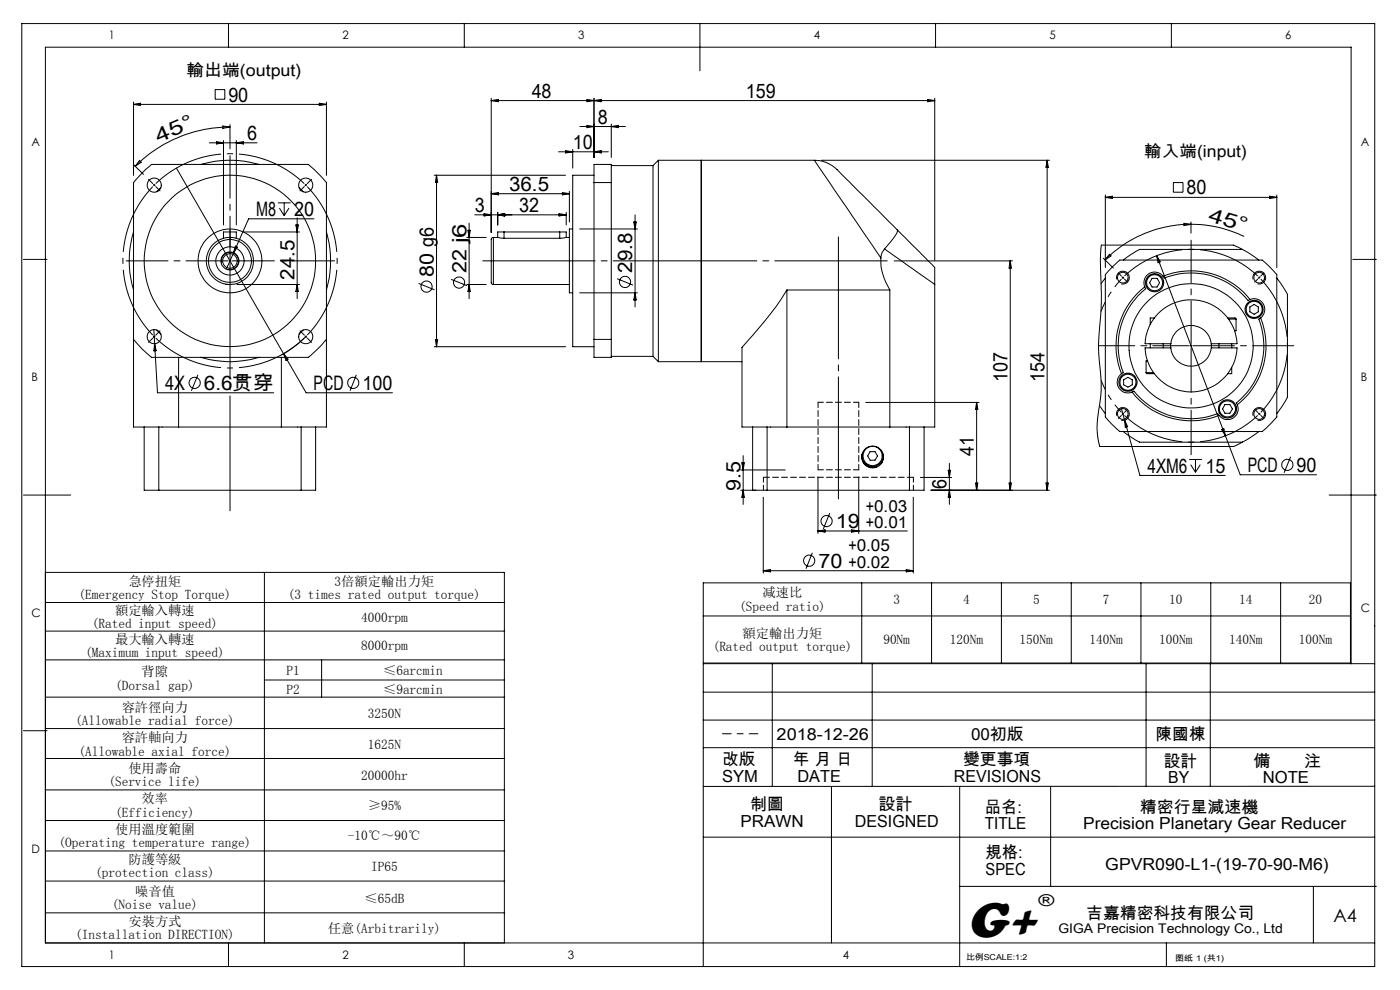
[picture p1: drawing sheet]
<svg xmlns="http://www.w3.org/2000/svg" width="297mm" height="210mm" viewBox="0 0 297 210" stroke-linecap="round" stroke-linejoin="round" font-family="sans-serif">
<g fill="none" stroke="#000" stroke-width=".21">
<path d="M4.6 5h287v200h-287zM45.6 19h2.1v2.1h-2.1zM48.5 5v5M98.5 5v5M148.5 5v10M198.5 5v5M248.5 5v5M28.3 34.9l2.1 2.1M28.3 21.7v15.5M28.3 22.1h41M28.3 22.1l1.5-.2v.5zM29.6 34l.4 .4-1.3 .9z"/>
<path d="M34.1 39.8l-.8 .9M37.4 35.7l27.5 47.6h18.4M42.6 34.9a21.8 21.8 0 0 1 12.4 0M44.4 30.3h10.1M45.9 30l1.5 .3-1.5 .2zM47.3 26.7l1.5 .2-1.5 .3zM47.4 29.8v17.9M48.8 26.9a28.4 28.4 0 0 0-20.1 8.4M48.8 26.4v5.2M50.1 29.8v17.9M50.1 30.3l1.5-.3v.5zM63.5 39.8l.8 .9"/>
<path d="M67.7 21.9l1.6 .2-1.6 .3zM69.3 21.7v15.5M92.1 37.2h27.9M92.6 37.2v36.3M92.6 37.2l.3 1.5h-.5zM104.2 20.8v28.5M104.2 21.3h94.1M104.2 21.3l1.5-.2v.5zM118.5 32.2h10.5M120 32l1.5 .2-1.5 .2zM121.5 31.7v4M123 26.8h9.7"/>
<path d="M124.5 21.1l1.5 .2-1.5 .3zM124.5 26.6l1.5 .2-1.5 .3zM126 38.7v-3.8h3.7v3.8M126 37.2h-4.5v36.3h4.5M126 38.7h3.7M126 38.7v33.3M126 20.8v12.6M126 32.2l1.5-.2v.4zM126 21.3l1.5-.2v.5zM129.7 38.7v33.3M129.7 35.1h8.8M129.7 26.3v7.1"/>
<path d="M129.7 26.8l1.5-.2v.5zM138.5 35.1v40.5M139.7 34v42.7M139.7 34h33.1M139.7 34l-1.2 1.1M148.8 34v42.7zM172.8 34a8.3 8.3 0 0 1 6.1 3.3l11.5 11.5M172.8 34l14.1 20.7M174.2 34h48.4M196.8 21.1l1.5 .2-1.5 .3zM198.3 20.8v34.4M222.1 34v70"/>
<path d="M222.1 34l.3 1.5h-.5zM248.9 38.7h2.1v2.1h-2.1zM5 55h5M28.3 49.2a21.2 21.2 0 0 0 0 12.3M47 55.8a1.82 1.82 0 0 1 1.6-2.3 1.82 1.82 0 0 1 2 2 1.82 1.82 0 0 1-2.3 1.6M47.4 50.5v-1.3h2.7v1.3M49.5 53.7l-1.5 3.3M49.9 52.2l.4 .2-.8 1.3zM51.6 49.2h11.9M58.9 43h2.8M59.3 44.1l1 1.6M60.3 43v2.7"/>
<path d="M61.3 44.1l-1 1.6M62.8 47.7h.5l-.3 1.5zM63 46.2v17.2M66.6 46.4h-13.9l-3.2 7.3M69.3 49.2a22 22 0 0 1 0 12.3M95.7 59.3l3.4 1.3M99 50.4h4.2M99.3 48.9h.5l-.3 1.5zM99.5 47.3v16.1M100.7 45.6h19.4M102.7 45.3l1.5 .3-1.5 .2zM104.2 41.1l1.5-.3v.5z"/>
<path d="M104.2 41.1h16.6M104.7 50.4l-.3 .1-.2 .2v9.3l.5 .4M104.7 50.4v10M104.7 50.4h.9M105.6 50.4l1.3 .1M105.6 45v2.7M105.6 45.6l1.5-.3v.5zM106.9 49.2h-1.3v1.2M106.9 49.2h11.8M106.9 50.5h11.8M106.9 49.2v1.3M118.6 45.3l1.5 .3-1.5 .2z"/>
<path d="M118.7 49.2h1.4v1.2M118.7 49.2v1.3M119.3 40.8l1.5 .3-1.5 .2zM120.1 50.4l-1.4 .1M120.1 50.4h.7M120.1 45v2.7M120.8 40.6v6.5M121.5 48.6h-.7v13.5h.7M123 48.6h12.2M130.9 59.1l3.4 1.4M134.4 47.1h.6l-.3 1.5zM134.7 45.6v19.5"/>
<path d="M186.9 54.7a11.3 11.3 0 0 0 1.9 6.8M187.6 52.8a2.97 2.97 0 0 0-.7 1.9M187.6 52.8l10.7 7.6M189.7 55.3h25.1M190.4 48.8a1.43 1.43 0 0 1-.5 1.2l-2.3 2.8M190.4 48.8l7.2 7.2a1.93 1.93 0 0 1 .7 2.1v2.3M214.3 55.3v48.7M214.3 55.3l.3 1.6h-.5zM234.1 54.8l2.1 2.1M234.5 59l-.9 1.2M234.5 41.4v15.4M234.5 41.9h36.4"/>
<path d="M234.5 41.9l1.5-.3v.5zM235.4 53.9l.3 .4-1.3 .8zM235.9 56.6l1.7-1.4h30.2l2 1.8 1.1 1.2v30.3l-2.3 2.3-.8 .7h-30.2l-1.7-1.4-1.4-1.6v-30.3zM236.9 59.3a1.37 1.37 0 0 1 1.2-1.8 1.37 1.37 0 0 1 1.5 1.5 1.37 1.37 0 0 1-1.8 1.2M238.1 58.7l.1 .2M238.2 58.9l-.1 .1M238.2 58.9l.2 .1M238.4 58.7l-.2 .2M244.4 59h1.1l.5 1-.5 .9h-1.1l-.5-.9zM245.4 54.2l14.6 38.3M245.4 54.2l.7 1.4-.4 .1zM246.7 58.6a2.26 2.26 0 0 0-2.9-.6 2.26 2.26 0 0 0-.9 2.8"/>
<path d="M246.7 58.6a15.9 15.9 0 0 1 18.5 4.9M246.7 58.6l.2 .3a15.8 15.8 0 0 1 18 4.8l.3-.2M251.2 47.4l1.5 .2-1.5 .3zM252.7 47.6a25.7 25.7 0 0 0-18.3 7.5M252.7 47.6a25.4 25.4 0 0 1 11.2 2.6M252.7 47.1v2.4M263.6 52.9l3.5 2.3M263.6 52.9h-21.8l-3.5 2.3M263.6 52.9l-1.9-.9h-28.1l-.2 2.6 .2 9.9-.6 8.3 .1 2.2 .5 5.9v2.1l-.9 7.3 .2 2.4 .4 2h28.4l1.9-.9M265.8 59.3a1.37 1.37 0 0 1 1.2-1.8 1.37 1.37 0 0 1 1.5 1.5 1.37 1.37 0 0 1-1.7 1.2M269.3 41.6l1.6 .3-1.6 .2zM270.9 59l2.2 3.4v21.9l-2.2 3.4"/>
<path d="M270.9 41.4v15.4M287 55h5M28.3 72l1.8 2 2 1.8h33.3l2-1.8 1.9-2M32.6 71.3l.3 .3M32.6 69.9l.8 13.4h24.7M32.8 72.9l.3 1.5h-.5zM32.9 71.3l-.3 .3M33.3 70l.8 .9M37.9 75.8v14.8M42 79.5l-1.4 3.4M42.6 75.8a21 21 0 0 0 12.4 0M47.8 60.4h1"/>
<path d="M50.3 60.4h13.2M59.7 75.8v14.8M60.1 75l1 1.2-.4 .3zM63 60.4l.3 1.4h-.5zM64.3 70l-.8 .9M65 71.3a24 24 0 0 1-5.3 4M75.6 79.5l-1.3 3.4M88.8 60.1l3.4 1.4M92.1 73.5h27.9M92.4 72h.5l-.3 1.5zM99 60.4h4.2M99.5 60.4l.3 1.4h-.5z"/>
<path d="M104.7 60.4h16.1M123 62.1h12.2M126 72v3.8h3.7v-3.8M126 72h3.7M129.7 75.6h8.8M134.7 62.1l.3 1.5h-.6zM138.5 75.6l1.2 1.1M139.7 76.7h17.7M166.9 61.5a86.2 86.2 0 0 1-9.5 12.2v16.9h2.3M166.9 61.5h21.9M166.9 61.5v29.1M188.8 61.5v29.1"/>
<path d="M198.3 60.4v30.2h-2.3M237.9 79.3a2.28 2.28 0 0 0-.6 2.9 2.28 2.28 0 0 0 2.9 1M242.9 60.8a15.9 15.9 0 0 0-5 18.5M242.9 60.8l.2 .4a15.5 15.5 0 0 0-4.8 17.8l-.4 .3M243.1 79l.2 .3h1.6M243.1 79h1.6M243.4 76.5h-.3v2.5M244 72.9v.9M244.9 67.4h-.9v1.4M246.8 72.9v.9M248.4 73.8a4.3 4.3 0 0 0 4.3 3.9 4.3 4.3 0 0 0 4.3-3.9M248.4 73.8h-5.5a9.8 9.8 0 0 0 9.8 9.3 9.8 9.8 0 0 0 9.7-9.3h-5.4"/>
<path d="M248.4 72.9h-5.5a9.8 9.8 0 0 1 9.8-9.3 9.8 9.8 0 0 1 9.7 9.3h-5.4M248.4 72.9a4.3 4.3 0 0 1 4.3-3.9 4.3 4.3 0 0 1 4.3 3.9M248.4 72.9v.9M257 72.9v.9M258.6 72.9v.9M260.5 67.4h1.5l.2 .3M260.6 67.7h1.6M261.3 77.9v1.4h-.8M261.3 72.9v.9M262.2 67.7v2.5h-.3M265.1 65.1l1-.5 .8 .5v1l-.8 .6-1-.6zM265.2 63.5a2.28 2.28 0 0 1 2.8 1 2.28 2.28 0 0 1-.6 2.9"/>
<path d="M267.4 67.4a15.9 15.9 0 0 1-4.9 18.5M267.4 67.4l-.3 .3a16 16 0 0 1-4.8 17.9l.2 .3M30.6 90.6h-2.3v-51.9l1.8-2 2-1.8h33.3l2.5 2.3 1.4 1.5v51.9h-2.3M30.6 90.6h3.1M30.6 90.6v13.4h3.1M33.7 90.6h4.2M33.7 90.6v13.4M37.9 90.6h21.8M59.7 90.6h4.2M63.9 90.6h3.1M63.9 90.6v13.4M67 90.6v13.4h-3.1"/>
<path d="M157.1 99.7h9.5M157.4 98.2h.5l-.2 1.5zM157.7 96.7v10.3M159.7 90.6h3M159.7 90.6v13.4h3M162.7 90.6h4.2M162.7 90.6v13.4M166.9 90.6h21.9M182.9 96.4a2.27 2.27 0 0 0 2.2 2.6 2.27 2.27 0 0 0 2.3-2.6M183 97.7a2.74 2.74 0 0 0 2.9 1.4M183.7 85.4h24M184.6 95.8h1l.6 .9-.6 .9h-1l-.5-.9z"/>
<path d="M187.1 97.9v.3M188.8 90.6h4.1M192.9 90.6h3.1M192.9 90.6v13.4M196 90.6v13.4h-3.1M201.2 99.8h.4l-.2 1.5zM201.4 98.3v8.7M207.2 85.4v18.6M207.2 85.4l.2 1.4h-.5zM233.3 86l1.2 1.7M236.9 88.2a1.37 1.37 0 0 1 1.2-1.8 1.37 1.37 0 0 1 1.5 1.5 1.37 1.37 0 0 1-1.8 1.2M237.8 86.5l.8 2.6"/>
<path d="M238.3 91.5l3.5 2.3h21.8M238.4 80.6l.9-.6 .9 .6v1l-.9 .5-.9-.5zM238.6 89.1l3.2 11.8h18.1M238.6 89.1l.6 1.4-.5 .2zM240.2 83.2a15.9 15.9 0 0 0 18.4 4.9M240.2 83.2l.4-.2a15.5 15.5 0 0 0 17.8 4.8l.2 .3M252.3 97.5h2.7M252.6 98.6l1 1.6M253.6 97.5v2.7M254.6 98.6l-1 1.6M259.2 91.1l.4-.1 .4 1.5zM259.9 85.8h1l.5 .9-.5 1h-1l-.5-1z"/>
<path d="M260 92.5l3.1 8.2h16.2M262.5 85.9a2.28 2.28 0 0 1-1 2.8 2.28 2.28 0 0 1-2.9-.6M265.8 88.2a1.37 1.37 0 0 1 1.2-1.8 1.37 1.37 0 0 1 1.5 1.5 1.37 1.37 0 0 1-1.7 1.2M267.1 91.5l-3.5 2.3M273.8 96.9l-1.4 3.4M5 105h10M33.7 104h30.2M157.1 104h3.3M157.7 104l.2 1.5h-.5zM161.9 105.5v16.1M162.7 104h30.2M172.3 117.3l-1.3 3.3"/>
<path d="M173.5 101.2v12M173.5 112.6h19M173.5 112.6l1.5-.2v.5zM176 108.8l-1.3 3.4M180.7 112.4l1.5 .2-1.5 .3zM182.2 101.2v12M193.7 105.5v16.1M195.3 101.3h6.6M197.5 104h25.1M201.4 104l.2 1.5h-.4zM206.9 102.5h.5l-.2 1.5zM214.1 102.5h.5l-.3 1.5z"/>
<path d="M221.9 102.5h.5l-.3 1.5zM282 105h10M9.6 121.4h97.4v78.6M9.6 127.8h97.4M9.6 133.9h97.4M9.6 140h97.4M56.1 121.4v78.6M68.2 140v7.9M149.2 123.6h137.3v17h-137.3zM149.2 130.7h137.3M161.9 121.1h31.8M161.9 121.1l1.5-.3v.5z"/>
<path d="M182.8 123.6v17M192.3 120.8l1.4 .3-1.4 .2zM197.6 123.6v17M212.4 123.6v17M227.3 123.6v17M242 123.6v17M256.9 123.6v17M271.7 123.6v17M5 155h5M9.6 147.9h97.4M9.6 154.5h97.4M56.1 144.2h50.9"/>
<path d="M149.2 152.7h142.4M149.2 146.8h142.4M149.2 158.6h142.4M163.8 140.8v26M185 140.8v26M243.1 140.8v26M256.8 140.8v26M286.6 140.8v-130.8h-277v190h282M291.6 140.8h-142.4v64.2M9.6 160.9h97.4M9.6 167.6h97.4M9.6 174.1h97.4"/>
<path d="M149.2 177.6h142.4M176.4 166.8v33.2M203.6 166.8v38.2M222.9 166.8v21.2M291.6 166.8h-142.4M9.6 180.5h97.4M9.6 186.9h97.4M9.6 193.6h97.4M203.6 188h88.4M278.6 188v12M48.5 200v5M98.5 200v5"/>
<path d="M247.4 200v5"/>
<circle cx="32.7" cy="39.3" r="1.5"/>
<circle cx="64.9" cy="39.3" r="1.5"/>
<circle cx="48.8" cy="55.3" r="5"/>
<circle cx="48.8" cy="55.3" r="18.2"/>
<circle cx="48.8" cy="55.4" r="6.8"/>
<circle cx="48.8" cy="55.4" r="3"/>
<circle cx="48.8" cy="55.4" r="4.6"/>
<circle cx="48.8" cy="55.4" r="1.9"/>
<circle cx="48.8" cy="55.4" r="1.55"/>
<circle cx="97.4" cy="59.9" r="1.18"/>
<circle cx="132.6" cy="59.8" r="1.19"/>
<circle cx="238.2" cy="58.9" r="1.13"/>
<circle cx="244.9" cy="60" r="1.7"/>
<circle cx="244.9" cy="60" r="1.93"/>
<circle cx="267.1" cy="58.9" r="1.13"/>
<circle cx="32.7" cy="71.4" r="1.49"/>
<circle cx="64.9" cy="71.4" r="1.49"/>
<circle cx="90.5" cy="60.8" r="1.18"/>
<circle cx="252.7" cy="73.4" r="13.2"/>
<circle cx="266" cy="65.6" r="1.92"/>
<circle cx="266.1" cy="65.6" r="1.71"/>
<circle cx="41.3" cy="81.2" r="1.18"/>
<circle cx="74.9" cy="81.2" r="1.19"/>
<circle cx="185.1" cy="96.7" r="2.05"/>
<circle cx="185.1" cy="97" r="2.31"/>
<circle cx="238.2" cy="87.8" r="1.14"/>
<circle cx="239.3" cy="81.1" r="1.71"/>
<circle cx="239.3" cy="81.1" r="1.93"/>
<circle cx="260.4" cy="86.7" r="1.93"/>
<circle cx="260.4" cy="86.7" r="1.71"/>
<circle cx="267.1" cy="87.8" r="1.14"/>
<circle cx="273.1" cy="98.6" r="1.18"/>
<circle cx="171.7" cy="118.9" r="1.19"/>
<circle cx="175.4" cy="110.5" r="1.18"/>
</g>
<path d="M32.7 39.3l-.1 .1M32.7 39.3l.2-.2M64.9 39.3l-.2-.2M64.9 39.3l.1 .1M267.1 58.9l-.1-.2M267.1 58.9l.2 .1M64.9 71.4l.1-.2M64.9 71.4l-.2 .2M238.2 87.8l.2 .2M238.2 87.8l-.1-.2M267.1 87.8l.2-.2M267.1 87.8l-.1 .2" fill="none" stroke="#000" stroke-width=".21" stroke-dasharray="30.5 1.3 1.3 1.3" stroke-linecap="butt"/>
<path d="M266.8 58.6a20.5 20.5 0 0 0-28.3 0M238.5 88.1a20.5 20.5 0 0 0 28.3 0M267.5 87.5a20.5 20.5 0 0 0 0-28.3" fill="none" stroke="#000" stroke-width=".21" stroke-dasharray="30.5 1.3 1.3 1.3" stroke-dashoffset="16.8" stroke-linecap="butt"/>
<path d="M237.9 59.2a20.2 20.2 0 0 0-4.3 6.9M233.6 80.7a20.2 20.2 0 0 0 4.3 6.8" fill="none" stroke="#000" stroke-width=".21" stroke-dasharray="30.5 1.3 1.3 1.3" stroke-dashoffset="28.3" stroke-linecap="butt"/>
<path d="M32.4 39.6a22.7 22.7 0 0 0 0 31.5M64.5 38.9a22.7 22.7 0 0 0-31.4 0M33.1 71.7a22.7 22.7 0 0 0 31.4 0M65.2 71.1a22.7 22.7 0 0 0 0-31.5" fill="none" stroke="#000" stroke-width=".21" stroke-dasharray="30.5 1.3 1.3 1.3" stroke-dashoffset="15" stroke-linecap="butt"/>
<path d="M102.4 55.3h85.8" fill="none" stroke="#000" stroke-width=".21" stroke-dasharray="30.5 1.3 1.3 1.3" stroke-dashoffset="6.6"/>
<path d="M177.9 105.8v-55.6" fill="none" stroke="#000" stroke-width=".21" stroke-dasharray="30.5 1.3 1.3 1.3" stroke-dashoffset="4.6"/>
<g fill="none" stroke="#000" stroke-width=".21" stroke-dasharray="30.5 1.3 1.3 1.3">
<path d="M32.4 38.9l-.9-.9M32.7 39.3l-.1-.2M32.7 39.3l.2 .1M33 39.6l.9 .9M64.5 39.6l-.9 .9M64.9 39.3l.1-.2M64.9 39.3l-.2 .1M65.2 38.9l.9-.9M48.8 48.7v3.7M48.8 55.3v-.2M48.8 55.3h-.2M48.8 55.3v.3"/>
<path d="M48.8 55.3h.2M237.9 58.6l-.6-.7M238.5 59.2l.7 .6M266.8 59.2l-.6 .6M267.1 58.9l.2-.2M267.1 58.9l-.1 .1M267.5 58.6l.6-.7M32.4 71.7l-.9 .9M33 71.1l.9-.9M64.5 71.1l-.9-.9M64.9 71.4l.1 .2M64.9 71.4l-.2-.2"/>
<path d="M65.2 71.7l.9 .9M252.7 73.3v-.2M252.7 73.3h-.2M252.7 73.3v.3M252.7 73.3h.2M237.9 88.1l-.6 .7M238.2 87.8l-.1 .2M238.2 87.8l.2-.2M238.5 87.5l.7-.7M266.8 87.5l-.6-.7M267.1 87.8l.2 .2M267.1 87.8l-.1-.2"/>
<path d="M267.5 88.1l.6 .7"/>
</g>
<path d="M153.3 155.6h7.5" fill="none" stroke="#000" stroke-width=".21" stroke-dasharray="30.5 1.3 1.3 1.3" stroke-dashoffset="28.6"/>
<path d="M162 101.2v2.8M193.8 104v-2.8" fill="none" stroke="#000" stroke-width=".21" stroke-dasharray="1.3 .6" stroke-dashoffset=".2"/>
<path d="M173.5 99.7h8.7M173.5 85.3h8.7M173.5 85.3v14.4M182.2 99.7v-14.4" fill="none" stroke="#000" stroke-width=".21" stroke-dasharray="1.3 .6" stroke-dashoffset=".1"/>
<path d="M162 101.2h31.8" fill="none" stroke="#000" stroke-width=".21" stroke-dasharray="1.3 .6"/>
<path d="M252.7 72.9v-22" fill="none" stroke="#000" stroke-width=".21" stroke-dasharray="30.5 1.3 1.3 1.3" stroke-dashoffset="21.4"/>
<path d="M252.2 73.3h-19.1" fill="none" stroke="#000" stroke-width=".21" stroke-dasharray="30.5 1.3 1.3 1.3" stroke-dashoffset="22.8"/>
<path d="M252.7 73.8v22.7" fill="none" stroke="#000" stroke-width=".21" stroke-dasharray="30.5 1.3 1.3 1.3" stroke-dashoffset="21.1"/>
<path d="M253.1 73.3h21.4" fill="none" stroke="#000" stroke-width=".21" stroke-dasharray="30.5 1.3 1.3 1.3" stroke-dashoffset="21.7"/>
<path d="M48.8 54.9v-21.9M49.3 55.3h21.7" fill="none" stroke="#000" stroke-width=".21" stroke-dasharray="30.5 1.3 1.3 1.3" stroke-dashoffset="21.5"/>
<path d="M48.3 55.3h-21.5" fill="none" stroke="#000" stroke-width=".21" stroke-dasharray="30.5 1.3 1.3 1.3" stroke-dashoffset="21.6"/>
<path d="M48.8 55.8v52.6" fill="none" stroke="#000" stroke-width=".21" stroke-dasharray="30.5 1.3 1.3 1.3" stroke-dashoffset="6.1"/>
<text font-size="11" x="205.1" y="198.7">G+</text>
<g font-size="4.2">
<text x="48.4" y="21.5">90</text>
<text x="112.8" y="20.7">48</text>
<text x="158.2" y="20.7">159</text>
<text x="52.4" y="29.7">6</text>
<text x="126.9" y="26.2">8</text>
<text x="33.6" y="30.3" transform="rotate(-23 33.6 30.3)">4 5 °</text>
<text x="121.5" y="31.6">10</text>
<text x="108" y="40.5">36.5</text>
<text x="251.7" y="41.3">80</text>
<text x="54.4" y="45.8">M8</text>
<text x="62.4" y="45.8">20</text>
<text x="100.7" y="44.9">3</text>
<text x="110.1" y="44.9">32</text>
<text x="256.2" y="46.9" transform="rotate(17 256.2 46.9)">4 5 °</text>
<text x="62.4" y="59.4" transform="rotate(-90 62.4 59.4)">24.5</text>
<text x="92" y="58.8" transform="rotate(-90 92 58.8)">80 g6</text>
<text x="98.9" y="58" transform="rotate(-90 98.9 58)">22 j6</text>
<text x="134.1" y="57.8" transform="rotate(-90 134.1 57.8)">29.8</text>
<text x="35" y="82.7">4X</text>
<text x="43.3" y="82.7">6.6贯穿</text>
<text x="66.5" y="82.7">PCD</text>
<text x="76.9" y="82.7">100</text>
<text x="213.7" y="81" transform="rotate(-90 213.7 81)">107</text>
<text x="221.6" y="81" transform="rotate(-90 221.6 81)">154</text>
<text x="206.6" y="96.6" transform="rotate(-90 206.6 96.6)">41</text>
<text x="243.4" y="100.2">4XM6</text>
<text x="255.7" y="100.2">15</text>
<text x="264.7" y="100.1">PCD</text>
<text x="275.1" y="100.1">90</text>
<text x="157.1" y="104.2" transform="rotate(-90 157.1 104.2)">9.5</text>
<text x="200.8" y="103.7" transform="rotate(-90 200.8 103.7)">6</text>
<text x="177.3" y="112">19</text>
<text x="173.6" y="120.4">70</text>
</g>
<text font-size="3.9" x="282.9" y="195.5">A4</text>
<g font-size="3.5">
<text x="39.5" y="16.1">輸出端(output)</text>
<text x="242.8" y="33.2">輸入端(input)</text>
<text x="183.7" y="108.5">+0.03</text>
<text x="183.7" y="112">+0.01</text>
<text x="180" y="116.9">+0.05</text>
<text x="180" y="120.4">+0.02</text>
<text x="164.8" y="157">2018-12-26</text>
<text x="206" y="157">00初版</text>
<text x="245.2" y="157">陳國棟</text>
<text x="153.2" y="162.3">改版</text>
<text x="153.2" y="165.8">SYM</text>
<text x="168.2" y="162.3">年 月 日</text>
<text x="169.2" y="165.8">DATE</text>
<text x="202.4" y="165.8">REVISIONS</text>
<text x="204.3" y="162.3">變更事項</text>
<text x="246.9" y="162.6">設計</text>
<text x="247.9" y="166.1">BY</text>
<text x="265.9" y="162.6">備</text>
<text x="267.9" y="166.1">NOTE</text>
<text x="276.6" y="162.6">注</text>
<text x="159.1" y="171.9">制圖</text>
<text x="186.4" y="171.9">設計</text>
<text x="208.9" y="172.4">品名:</text>
<text x="241.8" y="172.4">精密行星減速機</text>
<text x="157.1" y="175.4">PRAWN</text>
<text x="181.3" y="175.4">DESIGNED</text>
<text x="208.9" y="175.9">TITLE</text>
<text x="229.8" y="175.9">Precision Planetary Gear Reducer</text>
<text x="209.1" y="182.1">規格:</text>
<text x="209.1" y="185.6">SPEC</text>
<text x="234.5" y="184.5">GPVR090-L1-(19-70-90-M6)</text>
<text x="220.3" y="192.2">®</text>
<text x="230.5" y="194.8">吉嘉精密科技有限公司</text>
</g>
<g font-size="2.8">
<text x="27.2" y="124.2">急停扭矩</text>
<text x="71" y="124.2">3倍額定輸出力矩</text>
<text x="16.6" y="127">(Emergency Stop Torque)</text>
<text x="24.4" y="130.4">額定輸入轉速</text>
<text x="61.1" y="127">(3 times rated output torque)</text>
<text x="76.6" y="131.8">4000rpm</text>
<text x="156.8" y="129.6">(Speed ratio)</text>
<text x="161.8" y="126.7">减速比</text>
<text x="189.5" y="128.1">3</text>
<text x="204.3" y="128.1">4</text>
<text x="219.1" y="128.1">5</text>
<text x="234" y="128.1">7</text>
<text x="248.1" y="128.1">10</text>
<text x="262.9" y="128.1">14</text>
<text x="277.7" y="128.1">20</text>
<text x="19.5" y="133.3">(Rated input speed)</text>
<text x="24.4" y="136.5">最大輸入轉速</text>
<text x="76.6" y="137.9">8000rpm</text>
<text x="157.5" y="135.2">額定輸出力矩</text>
<text x="187.4" y="136.6">90Nm</text>
<text x="201.5" y="136.6">120Nm</text>
<text x="216.3" y="136.6">150Nm</text>
<text x="231.1" y="136.6">140Nm</text>
<text x="245.9" y="136.6">100Nm</text>
<text x="260.7" y="136.6">140Nm</text>
<text x="275.6" y="136.6">100Nm</text>
<text x="18.1" y="139.3">(Maximum input speed)</text>
<text x="30.1" y="143.5">背隙</text>
<text x="60.7" y="143.1">P1</text>
<text x="81.3" y="143.1">≤6arcmin</text>
<text x="151.2" y="138.1">(Rated output torque)</text>
<text x="24.4" y="146.3">(Dorsal gap)</text>
<text x="60.7" y="147.2">P2</text>
<text x="81.3" y="147.2">≤9arcmin</text>
<text x="15.9" y="153.8">(Allowable radial force)</text>
<text x="25.8" y="151">容許徑向力</text>
<text x="78" y="152.4">3250N</text>
<text x="16.6" y="160.3">(Allowable axial force)</text>
<text x="25.8" y="157.5">容許軸向力</text>
<text x="78" y="158.9">1625N</text>
<text x="23" y="166.8">(Service life)</text>
<text x="27.2" y="164">使用壽命</text>
<text x="76.6" y="165.4">20000hr</text>
<text x="24.4" y="173.2">(Efficiency)</text>
<text x="30" y="170.4">效率</text>
<text x="78" y="171.8">≥95%</text>
<text x="12.4" y="179.7">(Operating temperature range)</text>
<text x="24.4" y="176.9">使用溫度範圍</text>
<text x="73.8" y="178.3">-10℃～90℃</text>
<text x="27.2" y="183.3">防護等級</text>
<text x="78.7" y="184.7">IP65</text>
<text x="20.2" y="186.1">(protection class)</text>
<text x="28.7" y="190">噪音值</text>
<text x="77.3" y="191.4">≤65dB</text>
<text x="23.7" y="192.9">(Noise value)</text>
<text x="27.2" y="196.4">安裝方式</text>
<text x="69.6" y="197.8">任意(Arbitrarily)</text>
<text x="224.5" y="197.8">GIGA Precision Technology Co., Ltd</text>
<text x="16" y="199.2">(Installation DIRECTION)</text>
</g>
<g font-size="2.5">
<text x="23.1" y="8.4">1</text>
<text x="72.7" y="8.4">2</text>
<text x="122.7" y="8.4">3</text>
<text x="172.7" y="8.4">4</text>
<text x="222.7" y="8.4">5</text>
<text x="272.7" y="8.4">6</text>
<text x="6.7" y="30.9">A</text>
<text x="288.7" y="30.9">A</text>
<text x="6.7" y="80.9">B</text>
<text x="288.7" y="80.9">B</text>
<text x="6.7" y="130.9">C</text>
<text x="288.7" y="129.9">C</text>
<text x="6.7" y="180.9">D</text>
<text x="23.1" y="203.4">1</text>
<text x="72.7" y="203.4">2</text>
<text x="120.5" y="203.4">3</text>
<text x="178.8" y="203.4">4</text>
</g>
<g font-size="1.7">
<text x="204.9" y="203.7">比例SCALE:1:2</text>
<text x="249.3" y="203.8">图纸 1 (共1)</text>
</g>
</svg>
